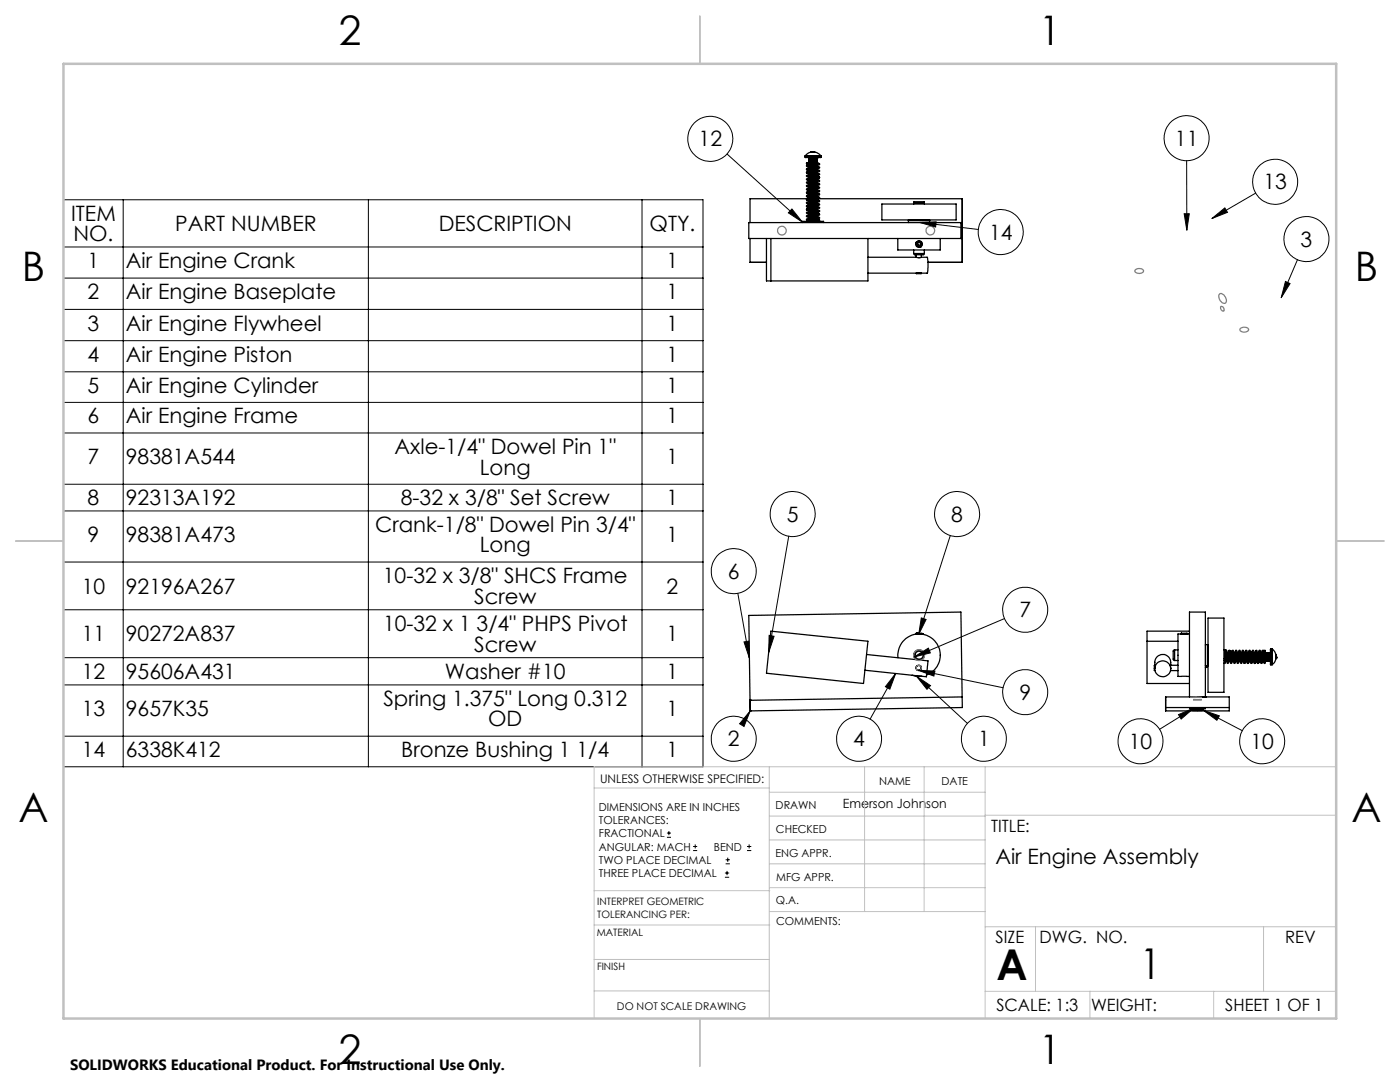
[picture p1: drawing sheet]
<svg xmlns="http://www.w3.org/2000/svg" width="279mm" height="216mm" viewBox="0 0 279 216" stroke-linecap="round" stroke-linejoin="round" font-family="sans-serif">
<g fill="none" stroke="#000" stroke-width=".25">
<path d="M160.7 31.1v.1M160.7 31.4h3.1M160.7 31.2h3.1M160.7 31.1h3.1M160.7 31.2v.2M161 32.5h2l.1 .1-.1 .1h-2zM161 39.7h-11.3v4.7M161.1 39.3h.4M161.1 38.6l.5 .1M161.1 33.6l-.2 .2 .6 .2M161.1 34.3l-.2 .1 .1 .2 .6 .1M161.5 39.9l.1 .1"/>
<path d="M161.5 39.3l.1 .1M161.5 38.8l.1 .1M161.5 38.6l.1 .1M161.5 38l.1 .1M161.5 37.5h.1M161.5 37.2l.1 .1M161.5 36.7l.1 .1M161.5 35.9l.1 .1M161.5 35.4l.1 .1M161.5 34.6l.1 .1M161.5 34l.1 .1M161.5 33.3l.1 .1"/>
<path d="M161.5 32.7l.1 .1M161.5 32.5h.1M161.5 32.2l.1 .1M161.5 31.9l.1 .1M161.5 31.7h.1M161.5 38.2h.1M161.5 33.5h.1M161.5 31.6v.1M161.5 31.9h.1M161.5 32.2h.1M161.5 32.4v.1M161.5 33.2v.1"/>
<path d="M161.5 34h.1M161.5 34.5v.1M161.5 34.8v.1M161.5 35.3v.1M161.5 35.9h.1M161.5 36.1v.1M161.5 36.7h.1M161.5 37.2h.1M161.5 38h.1M161.5 38.5v.1M161.5 38.8h.1M161.5 39.3h.1"/>
<path d="M161.5 39.8v.1M161.5 36.2h.1M161.5 34.9h.1M161.5 31.4v.2M161.5 35.1l.1 .1M161.5 33.8l.1 .1M161.5 38.5h.1M161.5 31.6h.1M161.5 35.8v.1M161.5 36.5h.1M161.5 37.1v.1M161.6 34.5h-.1"/>
<path d="M161.6 34.2h.1M161.6 39.2h.1M161.6 37.8v.1M161.6 31.7v.1M161.6 31.8l-.1 .1M161.6 39.5l-.1 .1M161.6 39.2l-.1 .1M161.6 38.7l-.1 .1M161.6 38.1l-.1 .1M161.6 37.9l-.1 .1M161.6 37.4l-.1 .1M161.6 36.8l-.1 .1"/>
<path d="M161.6 36.5l-.1 .2M161.6 36l-.1 .1M161.6 35.2l-.1 .1M161.6 34.7l-.1 .1M161.6 33.9l-.1 .1M161.6 33.4l-.1 .1M161.6 33.1l-.1 .1M161.6 32.8l-.1 .1M161.6 32.3l-.1 .1M161.6 32.1l-.1 .1M161.6 40h.1M161.6 39.4v.1"/>
<path d="M161.6 37.9h.1M161.6 37.3v.1M161.6 36.8h.1M161.6 35.2h.1M161.6 34.7h.1M161.6 34.1v.1M161.6 32v.1M161.6 35.5l-.1 .1M161.6 32.8h.1M161.6 33.9h.1M161.6 35.5h.1M161.6 38.1h.1"/>
<path d="M162 30.3l-.3 .1 .5-.1M162 30.3h.1M162 30.3v.1M162 30.3a1.82 1.82 0 0 0-1.3 .8M162.2 30.3l.3 .1M162.2 30.3h.1M162.3 30.3h.1M162.4 30.3h.1M162.4 30.3v.1M162.5 30.3h.1M162.5 30.3v.1M162.5 30.3l.6 .2 .7 .6"/>
<path d="M162.5 30.3l.2 .1h-.2M162.7 32.7l-1.1 .1M162.8 31.9l-1.2 .1M162.8 31.9h.1M162.9 37.2l.5 .1a.16 .16 0 0 1 .2 .1 .16 .16 0 0 1-.2 .2l-2.2 .3M162.9 35.9l.6 .1M162.9 38.6l.7 .1a.38 .38 0 0 1-.6 .3l-1.9 .3M162.9 39.9l.2 .1M162.9 39.3l.1 .1M162.9 39.1l.2 .1M162.9 38.6h.2M162.9 38l.1 .1"/>
<path d="M162.9 37.7l.2 .2M162.9 37.2l.2 .1M162.9 36.7l.1 .1M162.9 36.4l.2 .1M162.9 35.9l.2 .1M162.9 35.1l.2 .1M162.9 34.6l.2 .1M162.9 33.8l.2 .1M162.9 33.3h.2M162.9 33l.2 .1M162.9 32.2l.2 .1M162.9 31.9l.2 .1"/>
<path d="M162.9 39.8v.1M162.9 39.3h.1M162.9 37.7h.1M162.9 37.2h.1M162.9 36.7h.1M162.9 35.1h.1M162.9 34.5v.1M162.9 34h.1M162.9 32.4v.1M162.9 31.9h.1M162.9 39.9l-1.3 .1M162.9 39.3l-1.3 .2"/>
<path d="M162.9 39.1l-1.3 .1M162.9 38.6l-1.3 .1M162.9 38l-1.3 .1M162.9 37.7l-1.3 .2M162.9 37.2l-1.3 .2M162.9 36.7l-1.3 .1M162.9 36.4l-1.3 .1M162.9 35.9l-1.3 .1M162.9 35.4l-1.3 .1M162.9 35.1l-1.3 .1M162.9 34.6l-1.3 .1M162.9 34l-1.3 .2"/>
<path d="M162.9 33.8l-1.3 .1M162.9 33.3l-1.3 .1M162.9 32.2l-1.3 .1M162.9 31.9l-1.3 .2M162.9 39.8l-1.3 .2M162.9 39.3l-1.3 .1M162.9 38.5l-1.3 .2M162.9 37.2l-1.3 .1M162.9 35.3l-1.3 .2M162.9 34.5l-1.3 .2M162.9 34l-1.3 .1M162.9 33.2l-1.3 .2"/>
<path d="M162.9 32.4l-.3 .1M162.9 35.4h.1M162.9 34v.1M162.9 32.7h.1M162.9 32.2h.1M162.9 33.2v.1M162.9 33.8h.1M162.9 35.3v.1M162.9 35.9h.1M162.9 36.4h.1M162.9 38h.1M162.9 38.5v.1"/>
<path d="M162.9 39.1h.1M162.9 34.5l.7 .2a.66 .66 0 0 1-.9 .3l-1.5 .2M162.9 39v.1M162.9 33.2l.6 .1a.28 .28 0 0 1 0 .3 .28 .28 0 0 1-.4 .1l-2 .2M162.9 39.9a.4 .4 0 0 1 .6 .3l-2.4 .3M162.9 35.7h.2M162.9 34.3l.2 .1M162.9 31.7l.2 .1M162.9 31.7l-1.3 .1M163 39.7h29.1v12.7h-6.9M163 37h.1M163 36.3l-.1 .1"/>
<path d="M163 31.6l-1.4 .1M163 38.3l.1 .1M163 31.6l-.1 .1M163.1 37.9l.4 .1 .1 .1-.2 .1M163.1 36.5l.5 .3a4.7 4.7 0 0 1-2.4 .4M163.1 33.9h.3l.2 .2-.2 .2-2.3 .2M163.1 32.5l.3 .1a.16 .16 0 0 1 .2 .1 .16 .16 0 0 1-.2 .2l-2.3 .3M163.1 35.2l.4 .1M163.1 39.2l.3 .1 .1 .2-2.4 .4 .5 .1M163.1 32.6h.1M163.1 31.5h.1M163.1 39.7l-.2 .1"/>
<path d="M163.1 39.2l-.2 .1M163.1 38.7l-.2 .1M163.1 38.4l-.2 .1M163.1 37.9l-.2 .1M163.1 37.4h-.2M163.1 37.1l-.2 .1M163.1 36.5l-.2 .2M163.1 35.8l-.2 .1M163.1 35.2l-.2 .1M163.1 35l-.2 .1M163.1 34.4l-.2 .1M163.1 33.9l-.2 .1"/>
<path d="M163.1 33.6l-.2 .2M163.1 33.1l-.2 .1M163.1 32.3l-.2 .1M163.1 32.1l-.2 .1M163.1 31.8l-.3 .1M163.1 31.5l-1.6 .1M163.1 31.8l-1.6 .1M163.1 32l-1.6 .2M163.1 32.3l-1.6 .1M163.1 33.1l-1.6 .1M163.1 33.3l-1.6 .2M163.1 33.9l-1.6 .1"/>
<path d="M163.1 34.4l-1.6 .1M163.1 34.7l-1.6 .1M163.1 35.2l-1.6 .1M163.1 35.7l-1.6 .2M163.1 36l-1.6 .1M163.1 36.5l-1.6 .2M163.1 37l-1.6 .2M163.1 37.3l-1.6 .2M163.1 37.9l-1.6 .1M163.1 38.4l-1.6 .1M163.1 38.6l-1.6 .2M163.1 39.2l-1.6 .1"/>
<path d="M163.1 40l-1.6 .1M163.1 39.7l-1.6 .2M163.1 38.7l-1.6 .1M163.1 38.4l-1.6 .2M163.1 37.4l-1.6 .1M163.1 37.1l-1.6 .1M163.1 36l-1.6 .2M163.1 35.8l-1.6 .1M163.1 35.2l-1.6 .2M163.1 35h.1M163.1 34.7l-1.6 .2M163.1 34.4l-1.6 .2"/>
<path d="M163.1 33.1l-1.6 .2M163.1 32.3l-1.6 .2M163.1 32.1l-1.6 .1M163.1 31.5l-1.6 .2M163.1 36l-.1 .1M163.1 34.7h-.1M163.1 31.5l-.1 .1M163.1 31.4v.1M163.1 31.8h.1M163.1 32v.1M163.1 32.3h.1M163.1 33.1h.1"/>
<path d="M163.1 33.3v.1M163.1 33.9h.1M163.1 34.4h.1M163.1 34.7h.1M163.1 35.2h.1M163.1 35.7v.1M163.1 36h.1M163.1 36.5h.1M163.1 37v.1M163.1 37.3v.1M163.1 37.9h.1M163.1 38.4h.1"/>
<path d="M163.1 38.6v.1M163.1 39.2h.1M163.1 39.7h.1M163.1 40h.1M163.3 38l-2.2 .3-.2 .2 .3 .1M163.3 34.7l-1.8 .2a.33 .33 0 0 0-.4-.1 .33 .33 0 0 0-.2 .3l.6 .2M163.3 34l-2.2 .3M163.3 37.4l-2.3 .2v.3l.5 .1M163.3 38.7l-2.2 .2-.2 .3 .2 .1M163.3 39.4l-2.2 .2-.2 .1 .2 .2M163.4 35.3h.1M163.4 32.7l-1.9 .2a.37 .37 0 0 0-.6 .3l.7 .1"/>
<path d="M163.4 33.3l-2.4 .3M163.4 36.7l-2.2 .2a.17 .17 0 0 0-.2 .1 .17 .17 0 0 0 0 .3l.6 .1M163.4 36l-2.4 .3v.2l.5 .2M163.4 35.3l-1.9 .3a.41 .41 0 0 0-.6 .2l.7 .2M163.4 36l.2 .1-.1 .2-2.4 .2M163.4 35.3l.2 .2-.2 .1M163.4 35.6l-2.3 .3M163.5 38.2l-2.4 .4M163.8 31.1v.1M163.8 31.2v.2M149.7 47.6v4.8h3.3M153 47.6v8.5h20.2v-8.5"/>
<path d="M153.8 47.6v8.5M160.1 44.4v-.2h4.3v.2M161 41.9l.5 .1M161 41.2l.6 .1M161.1 41l-.2 .1 .2 .2M161.1 41.2h.1M161.1 41.9h.1M161.2 41.6l-.3 .1 .2 .2M161.5 43.9h2l.1 .1-.1 .1h-2zM161.5 43.9h.1M161.5 43.3l.1 .1M161.5 42.8l.1 .1"/>
<path d="M161.5 42.5l.1 .1M161.5 42.3h.1M161.5 42l.1 .1M161.5 41.5l.1 .1M161.5 40.7l.1 .1M161.5 40.1l.1 .2M161.5 40.9h.1M161.5 42.2h.1M161.5 44.1h.1M161.5 43.6h.1M161.5 42.5h.1M161.5 44.1v.1"/>
<path d="M161.5 40.1h.1M161.5 40.6v.1M161.5 41.4v.1M161.5 41.9v.1M161.5 42.2v.1M161.5 42.8h.1M161.5 43.3h.1M161.5 43.5v.1M161.6 40.5h.1M161.6 43.4l-.1 .1M161.6 42.9l-.1 .1M161.6 42.7l-.1 .1"/>
<path d="M161.6 42.1l-.1 .1M161.6 41.8l-.1 .1M161.6 41.6l-.1 .1M161.6 41.3l-.1 .1M161.6 40.8l-.1 .1M161.6 40.5l-.1 .1M161.6 40l-.1 .1M161.6 42.6v.1M161.6 42.1h.1M161.6 40.7v.1M161.6 41.8h.1M161.6 43.4h.1"/>
<path d="M162.2 43.8l.9-.1-.2 .1M162.3 44.2h.7M162.9 43.3l.2 .1M162.9 43l.2 .1M162.9 42.5l.2 .1M162.9 42l.2 .1M162.9 41.2l.2 .1M162.9 40.7h.2M162.9 40.4l.2 .1M162.9 43l-1.4 .3M162.9 42.5h.1M162.9 41.9v.1"/>
<path d="M162.9 43.3l-1.3 .1M162.9 42.5l-1.3 .2M162.9 42l-1.3 .1M162.9 41.2l-1.3 .1M162.9 40.7l-1.3 .1M162.9 40.4l-1.3 .1M162.9 44.1l-1 .1M162.9 43.8l-.3 .1M162.9 42.8l-1.3 .1M162.9 42.5l-1.3 .1M162.9 41.9l-1.3 .2M162.9 40.6l-1.3 .1"/>
<path d="M162.9 43.9h.1M162.9 40.6v.1M162.9 41.2h.1M162.9 42.8h.1M162.9 43.3h.1M162.9 43.8v.1M162.9 43.3h.2a.32 .32 0 0 1 .3-.1 .32 .32 0 0 1 .1 .4l-2.4 .3M163 42.6l.5 .1M163 41.9l.5 .1M163 41.2l.5 .1 .1 .2-.3 .2-2.2 .2M163 40.6a.35 .35 0 0 1 .4-.1 .35 .35 0 0 1 .1 .4l-2.4 .3M163.1 42.3h.1"/>
<path d="M163.1 41.8h-1.5M163.1 41h.1M163.1 43.2l-.2 .1M163.1 42.9l-.2 .1M163.1 42.7l-.2 .1M163.1 42.4l-.2 .1M163.1 41.8l-.2 .1M163.1 41.3l-1.5 .3M163.1 41.1l-.2 .1M163.1 40.5l-.2 .1M163.1 40.3l-.2 .1M163.1 40l-.2 .1"/>
<path d="M163.1 41.1l-1.6 .1 .1 .1M163.1 40.5l-1.6 .1M163.1 41.3l-1.6 .1M163.1 41.8l-1.6 .1M163.1 42.6l-1.6 .2M163.1 43.1l-1.6 .2M163.1 43.4l-1.6 .1M163.1 43.2l-1.6 .1M163.1 42.7l-1.6 .1M163.1 42.4h.1M163.1 41.8l-1.6 .2M163.1 41.3l-1.6 .2"/>
<path d="M163.1 40.5l-1.6 .2M163.1 40.5h.1M163.1 41v.1M163.1 41.3h.1M163.1 41.8h.1M163.1 42.3v.1M163.1 42.6v.1M163.1 43.1v.1M163.1 43.4h.1M163.3 41.4l-2.2 .2M163.4 43.4l-2.4 .3a.27 .27 0 0 0 .1 .3 .27 .27 0 0 0 .3 0M163.4 42.1h.1"/>
<path d="M163.4 40l-1.7 .2a.58 .58 0 0 0-.8 .3l.6 .2M163.4 40.7l-2.3 .3M163.4 42.7l-2.3 .3-.2 .1 .1 .2 .6 .1M163.4 42l-2.1 .3-.4 .1 .2 .2 .4 .1M163.4 42.7l.2 .2-.3 .1-2.2 .2M163.4 42l.1 .2-.3 .1-2.1 .2M173.2 51.3l10.7 .1M173.2 54.5h9.6M176 40.7h14.8v3.2h-14.8zM179.2 47.6v2.3h8.4v-2.3M181.3 44.4h4.2M181.3 43.9h4.2"/>
<path d="M181.3 43.9v.5M181.3 44.4h.1M181.3 43.9h.1M182.4 50.6l.2 .2M182.4 40.5h2.1M182.4 40.5a.72 .72 0 0 1 .9-.2h1.1l.1 .2M182.4 50.6h2.1M182.4 40.5v.2M182.4 49.9v.7M182.6 50.8h.1M182.8 48.3a.68 .68 0 0 0 .5 1.1M182.8 50.8v.5"/>
<path d="M182.8 54.5l.1 .1h.9l.1-.1M182.8 48.7l.4 .5h.4M182.8 48.7a.55 .55 0 0 1 .5-.6 .55 .55 0 0 1 .6 .5 .55 .55 0 0 1-.3 .6M182.8 48.7a.63 .63 0 0 1 1-.5 .63 .63 0 0 1 0 1M182.8 54.5h1.1M183.1 54.5h.6M183.1 48.8l.2 .2M183.1 48.8h.1M183.1 48.8l.1 .1M183.1 48.6l.1 .3M183.1 48.6v.2M183.1 48.4h.1"/>
<path d="M183.1 48.4v.4M183.1 48.4v.2M183.2 48.9l.1 .1M183.2 48.1l-.2 .2M183.3 48.4a.32 .32 0 0 1 .4 .3 .32 .32 0 0 1-.5 .2M183.3 48.4l-.2 .2M183.3 48.4h-.2M183.4 49.4h.1M183.5 48.3l.3 .2M183.5 48.3l-.4 .1M183.5 48.3l-.2 .1M183.6 49.2l-.3 .2"/>
<path d="M183.7 48.9l-.4 .1M183.8 48.5l-.1 .4M183.8 49.2l-.5 .2M183.8 49.2l-.4 .2M183.9 51.3h1.1l.2 1.1-.1 2.1h-1.2M183.9 50.8v.5M184.5 50.6v.1a2.24 2.24 0 0 1-1.7 .1h-.2M184.5 40.5v.2M184.5 49.9v.7M185.5 43.9h.1M185.5 43.9v.5M185.5 44.4h.1"/>
<path d="M191.8 44.4v3.2M192 44.4h-42.6v3.2h42.6M149.4 122.8l42.4-.7 .3 19.1-42.4 .7zM149.7 139.7h.1M153.8 125.9l19.4 2.1-.9 8.4-19.3-2.1zM172.9 130.6l12.3 1.3-.1 .7-.2 2.4-12.3-1.3M179.2 131.2a4.2 4.2 0 0 1 3.4-4.6 4.2 4.2 0 0 1 4.9 3 4.2 4.2 0 0 1-2.6 5.1M182 134.7l.9 .2h1.1M182.7 126.5h.1M182.7 126.5v.1M182.8 126.4h.2M182.8 131.6a1.06 1.06 0 0 1-.1-1.6 1.06 1.06 0 0 1 1.6 .2 1.06 1.06 0 0 1-.5 1.5"/>
<path d="M182.9 126.4l-.2 .1M182.9 126.4h.1M183 126.4h.3M183.1 132.8l-.3 .5 .2 .3M183.3 126.5h.5M183.3 126.5h-.6M183.3 126.4h.3M183.6 126.4h.5M183.6 126.4l-.3 .1M183.7 132.9a.53 .53 0 0 1-.2 .9 .53 .53 0 0 1-.7-.7 .53 .53 0 0 1 .9-.2l.2 .6M183.8 126.5h-1.1M184 126.4l-.1 .1"/>
<path d="M184 126.4l-.2 .1M184.1 126.4h.1M192 139.1l-42.3 .6M228.9 128h6.2M230.5 132.8a1.66 1.66 0 0 1 1.6-2.2 1.66 1.66 0 0 1 1.5 2.2M230.5 132.8v.1M230.5 132.8h-.1v1h.1M230.5 132.8v.7M232.6 139.1h12.7v2.8h-12.7zM233.5 132.8h.1M233.5 132.8l.1 .7M233.5 132.8h1.6"/>
<path d="M233.6 133.8h1.5M234.4 129.7h-.1a2.29 2.29 0 0 0-.2 1.7l.1 .3 .2 .1M234.4 129.7v2.1M234.4 129.7h.7M234.4 131.8h.7M235.6 126.5h.1M235.6 126.5h.2M235.7 126.5h-.6v8.5h2.3M235.8 126.4l-.2 .1M235.8 126.4h1.1M235.8 126.5h1.6M235.8 126.4h-.1"/>
<path d="M236.8 126.5h-.2M236.8 126.5h-.7M236.9 126.5h.1M236.9 126.4l-1.1 .1M236.9 126.4l-.1 .1M237.4 139.1v-17h3.2v17M237.4 125.9h-8.5v10.5h8.5M240.6 139.1h.1M240.6 132.8v.1M240.6 128.6v4.3M240.6 128.6v.1M240.6 128.6h.5"/>
<path d="M240.6 132.9h.5M240.8 132.9v.3h-.2M241.1 128.6v4.3M241.1 128.6v.1M241.1 123.3h3.2v14.8h-3.2zM241.1 132.8v.1M244.3 129.7h.2M244.3 131.8h.2M244.4 131.8l.1 .4M244.5 131.8v.1M244.5 132.3h-.2M244.5 129.7v2.1"/>
<path d="M244.5 131.9h.1M244.5 129.7l.2 .1M244.6 131.8l-.1 .5M244.6 131.8l-.1 .1M244.7 131.1l.1 .8a.27 .27 0 0 0 0 .3 .27 .27 0 0 0 .3 .1l.2-.5M244.7 129.8l.2 .3 .2 2.1M244.7 131.7l.1 .2M244.7 130.6l.1 1.3M244.7 129.8v1.9M244.7 131.7l-.2 .1M244.8 131.9h.1M244.9 130.2h.1"/>
<path d="M245 130.3l.1 1.6 .1-.2M245 130.2l.1 .3 .1 1.2M245 130.5l.2 1.2M245.2 130.3l-.1 .2M245.2 131.7h.1M245.2 129.9l.2-.1 .1 .1M245.2 130.2l.2 .4 .1 1.1M245.2 131.7l.1 .2M245.2 130.3l.2 1.6M245.2 130.2l.1 1.7M245.3 129.9l.2 1.9a.38 .38 0 0 0 .3 .6l.1-.6M245.3 129.9l-.2 .5"/>
<path d="M245.3 129.9h.1M245.3 130.5l.2 1.2M245.3 131.9h.1M245.5 131.7l-.1 .2M245.5 131.7l.1 .2M245.5 131.7h.1M245.5 129.9l.3 2.3M245.6 130.4l.1 1.3M245.6 130.5l.1 1.2M245.7 130.3l-.1 .2M245.7 130.3l.2 1.6M245.7 130.2h.1"/>
<path d="M245.7 131.7h.1M245.7 130.2l.2 .2M245.7 131.7l.2 .2M245.8 130.4l.1-.5 .1 .2a4.1 4.1 0 0 0 .4 2.3l.2-.6M245.9 131.9h.1M245.9 130.4h.1M245.9 129.9l.2-.1 .1 .2 .3 2.2M245.9 130.4l.1 1.3M246 130.3l-.1 .2 .1 1.2M246 131.7l-.1 .2M246 131.7l.1 .2M246 131.7h.1"/>
<path d="M246 130.3l.1 1.6M246.1 131.9h.1M246.2 130.2h.1M246.3 130.2l.2 .4v1.1M246.3 130.3h.1M246.5 130.4v-.2a.27 .27 0 0 1 0-.3 .27 .27 0 0 1 .3-.1l.3 2.4M246.5 130.3l-.1 .2 .1 1.2M246.5 131.7l-.1 .2M246.5 131.7l.1 .2M246.5 131.7h.1M246.6 130.2l.1 .2M246.6 130.3l.1 1.6"/>
<path d="M246.6 130.2v1.7M246.6 130l.2 2.1 .2 .3 .2-.1 .1-.5M246.6 130.5l.2 1.2M246.6 131.9h.1M246.8 131.7l-.1 .2M246.8 131.7l.1 .2M247 130.3l-.1 .2M247.1 131.7l.1 .2M247.1 130.3l.1 1.6M247.1 130.2h.1M247.1 130.2l.1 .2M247.2 130.4a.41 .41 0 0 1 .2-.6l.4 2.4"/>
<path d="M247.2 130.4h.1M247.2 131.9h.1M247.2 130.4l.1 1.3M247.3 130l.2 1.7a.45 .45 0 0 0 .3 .7l.1-.6M247.3 131.7l-.1 .2M247.3 130.3l-.1 .2 .1 1.2M247.3 130.3l.1 1.6M247.3 130.2h.1M247.3 131.7h.1M247.3 131.7l.1 .2M247.5 131.8l-.1 .1M247.6 130.2h.1"/>
<path d="M247.6 130.2l.2 .3 .1 1.2M247.6 130.3h.1M247.7 130.5l.1 1.2M247.8 130.4l.1-.6h.2l.4 2.4 .1-.5M247.8 131.7v.1M247.8 130.3l-.1 .2M247.8 131.7h.1M247.9 130.2l.1 .4 .1 1.1M247.9 131.7l.1 .2M247.9 130.3l.1 1.6M247.9 130.2l.1 1.7M248 130l.2 2.1 .1 .3 .3-.2"/>
<path d="M248 130.5l.1 1.2M248 131.9h.1M248.1 131.7l-.1 .2M248.1 131.7h.1M248.4 130.3l.1 1.6M248.4 130.3l-.2 .1 .2 1.3M248.4 130.2h.1M248.4 130.2l.1 .2M248.4 131.7l.1 .2M248.5 130.4v-.5l.2-.1a.57 .57 0 0 1 .3 .7l.2 1.7M248.5 131.9h.1M248.5 130.4h.1"/>
<path d="M248.5 130.4l.1 1.3M248.6 130.3l-.1 .2 .1 1.2M248.6 130l.2 2.1 .2 .3 .2-.2M248.6 131.7l-.1 .2M248.6 131.7l.1 .2M248.6 131.7h.1M248.7 130.3l.1 1.6M248.7 130.2v1.7M248.7 130.2v.1M248.7 131.9h.1M248.8 131.8v.1M248.9 130.2l.2 .4 .1 1.1"/>
<path d="M249.1 130.3l-.1 .2 .2 1.2M249.2 130.2v-.3a.16 .16 0 0 1 .2-.2 .16 .16 0 0 1 .2 .2l.2 2.3M249.2 131.7l-.1 .1M249.2 131.7l.1 .2M249.2 131.7h.1M249.2 130.3l.1 1.6M249.2 130.2h.1M249.2 130.2l.1 .3 .1 1.2M249.3 131.8l-.1 .5M249.3 130.5l.1 1.2M249.3 131.9h.1M249.3 130l.2 1.8a.4 .4 0 0 0 .3 .6l.1-.2"/>
<path d="M249.4 131.7l-.1 .2M249.4 131.7h.1M249.4 131.7l.1 .1M249.7 130.3l-.1 .1M249.7 130.3l.1 1.6M249.7 130.2h.1M249.7 130.2l.1 .2M249.7 131.8l.1 .1M249.8 130.4v-.1a.38 .38 0 0 1 .3-.5l.4 2.4M249.8 130.4h.1M249.8 131.9h.1M249.8 130.4l.2 1.3"/>
<path d="M249.9 131.7l-.1 .6M249.9 130l.3 2.2 .2 .2 .1-.1M249.9 131.7l-.1 .2M249.9 130.3l-.1 .2 .1 1.2M249.9 130.3l.2 1.6M249.9 130.2h.1M249.9 131.7h.1M250 131.7l.1 .2M250 130.3l.1 1.6M250 130.2v.1M250.1 131.9h.1M250.2 131.8l-.1 .1"/>
<path d="M250.3 130.3l.1 .2 .1 1.2M250.3 130.5l.2 1.2M250.5 131.7l-.1 .1M250.5 130.3l-.1 .2M250.5 131.7h.1M250.5 130.2l.2-.4a4.1 4.1 0 0 1 .4 2.2l.1 .2M250.5 130.2l.2 .4 .1 1.1M250.5 131.7l.1 .2M250.5 130.3l.1 1.6M250.5 130.2l.1 1.7M250.6 131.9l-.1 .4M250.6 130.5l.2 1.2"/>
<path d="M250.6 131.9h.1M250.6 130l.3 2.3M250.8 131.7l-.2 .2M250.8 131.7v.1M250.8 131.7h.1M250.9 132.2l.1 .2 .2-.2M251 130.3v.1M251 130.2l.1 .2M251 130.3l.2 1.6M251 130.2l.1 1.7M251.1 131.8v.1M251.1 132.2h.1"/>
<path d="M251.1 131.9h.1M251.1 130.4h.1M251.2 130.4l.1 1.3M251.2 130.3l-.1 .2 .2 1.2M251.3 131.7l-.1 .6M251.3 131.7l-.1 .2M251.3 131.7l.1 .2M251.3 131.7h.1M251.3 130l.1 1.2a1.16 1.16 0 0 0 .3 1.2l.2-.2-.4-2.4-.3 .1-.1 .5M251.3 130.3l.1 1.6M251.3 130.2l.1 1.7M251.3 130.2l.1 .2"/>
<path d="M251.4 131.9h.1M251.5 131.8l-.1 .1M251.6 130.4a.7 .7 0 0 1 .2 .8v.5M251.8 130.3l-.1 .2 .1 1.2M251.8 132.2h.1M251.8 131.7l.1 .2M251.8 131.7h.1M251.8 131.7l-.1 .1M251.8 130.2l.2 .3 .1 1.2M251.8 130.3l.2 1.6M251.8 130.2l.1 1.7M251.9 129.9l.2-.1 .2 .3"/>
<path d="M251.9 130.5l.2 1.2M251.9 131.9h.1M252 129.9l-.2 .3M252 129.9l.2 2.2 .2 .3 .1-.1v-.5M252 131.9l-.2 .4M252 129.9h.1M252 130.4v.1M252.1 131.7l-.1 .2M252.1 131.7h.1M252.1 131.7l.1 .1M252.2 131.9h.1M252.3 130.1v-.3h.2v.6"/>
<path d="M252.3 130.1l.2 2.1M252.3 130.3v.1M252.3 130.3l.1 1.6M252.3 130.2h.1M252.4 130.2l.1 .2M252.4 130.3l.1 1.6M252.4 130.5l.2 1.2M252.4 131.9h.1M252.4 131.8v.1M252.5 130.4l.1 1.3M252.6 131.7l-.1 .2M252.6 130.3l-.1 .2"/>
<path d="M252.6 130.3l.1 1.6M252.6 130.2h.1M252.6 131.7h.1M252.6 130.2l.2 .4 .1 1.1M252.6 131.7l.1 .2M252.6 130.3l.2 1.6M252.7 131.9h.1M252.8 130.3l-.1 .2 .2 1.2M252.9 131.7l-.1 .2M252.9 131.7l.1 .2M252.9 131.7h.1M252.9 130.2l.2 .6"/>
<path d="M252.9 130.3l.1 1.6M252.9 130.2l.1 1.7M253 130.5l.1 .8M253 131.9h.1M253.1 130.8l.1 .9-.1-.4M253.1 130.8v.5M253.1 131.7l-.1 .2M253.1 130.3l-.1 .2M253.2 130.2v.2M253.2 131.7l.1 .2M253.2 130.3l.1 1.6M253.2 130.2l.1 1.7"/>
<path d="M253.2 130.4l.1 1.4M253.3 131.9h.1M253.3 130.4l.2 1.4M253.3 131.8v.1M253.3 130.3l-.1 .1M253.3 131.8l.2 .1M253.4 130.3l.1 1.6M253.4 130.2l.1 1.7M253.5 131.9h.1M253.5 130.2l-.1 .1M253.6 129.5v3.1M253.6 129.5h.3"/>
<path d="M253.6 132.6h.3M253.9 129.5h.1M253.9 129.5v3.1M253.9 132.6h.1M253.9 129.5a1.82 1.82 0 0 1 .8 1.3M254.6 131.3v.2v-.2M254.6 130.8h.1M254.6 130.8v-.2v.7M254.7 131.3h.1M254.6 131.2v.1M254.6 131.2h.1M254.7 131.3a1.82 1.82 0 0 1-.8 1.3"/>
<path d="M254.7 131.1l-.1 .1M254.7 131.1h.1M254.7 131.3h-.1M149.7 141.9h.1M232.6 141.2h12.7M237.4 141.7h3.2zM237.4 141.3h3.2zM237.8 141.7h2.4zM237.8 141.7h.1M237.8 141.3h.1M237.8 141.3h2.4zM238.5 141.3h-.3h1.5h-.4"/>
<path d="M238.5 141.3h.8M238.5 141.3h.1M238.6 141.7h-.4h1.2M238.6 141.7h.8M238.6 141.7h.1M239.3 141.3h.1M239.4 141.7h.3zM239.4 141.7h.1M240.2 141.7h.1M240.2 141.3h.1"/>
<circle cx="183.4" cy="133.3" r=".49"/>
<circle cx="183.4" cy="130.7" r=".8"/>
<circle cx="232.1" cy="133.5" r="1.58"/>
<circle cx="252.4" cy="130.1" r=".12"/>
</g>
<g fill="none" stroke="#000" stroke-width=".2">
<path d="M12.7 39.9h127.6v113.1h-127.6zM24.6 39.9v113.1M73.5 39.9v113.1M128.1 39.9v113.1M145.1 30.7l15 13.6M236.8 32.1l.1 13.8M250.6 38.5l-8.7 5.1M12.7 49.3h127.6M12.7 55.5h127.6M158 41.7l2.1 2.6-2.8-1.8zM183.5 44.4l3.3-.1-.1 1zM183.5 44.4l11.8 1.4"/>
<path d="M236.3 42.7h1l-.4 3.2zM241.9 43.6l2.5-2.1 .6 .9zM256.5 56.2l1 .4-1.8 2.8zM258.9 51.8l-3.2 7.6M12.7 61.7h127.6M12.7 68h127.6M12.7 74.2h127.6M12.7 80.3h127.6M12.7 86.4h127.6M12.7 96.6h127.6M12.7 102h127.6M12.7 112.1h127.6"/>
<path d="M147.2 118.4l2.3 12.9M157.4 107l-4 23.1M189.7 106.9l-6.4 19.7M12.7 121.7h127.6M12.7 131.2h127.6M12.7 136.7h127.6M148.5 128.1l1-.2v3.4zM153.5 126.8l1 .2-1.1 3.1zM178.8 134.4l-1.2 3.1-.9-.5zM178.8 134.4l-5.2 9.1M182.4 131.1l2.9-1.8 .4 1zM182.9 134.9l2.8 1.9-.7 .7z"/>
<path d="M182.9 134.9l10.2 9.5M183.2 133.7l3.4 .2-.2 1zM183.2 133.7l17 3.5M183.9 123.3l.9 .3-1.5 3zM200.4 123.4l-18 7.7M12.7 146.9h127.6M149.7 141.9l-1.2 3.1-.9-.6zM149.7 141.9l-1 1.6M235.2 142.6l3.1-1.3-2.6 2.2zM238.3 141.3l-6.9 4.2M240.2 141.7l3.1 1.1-.4 .9zM240.2 141.7l7.7 4.1"/>
<path d="M133.1 167.1h.8M133.1 166.2h.8M133.5 165.8v.9M138.3 169.7h.8M138.3 168.9h.8M138.7 168.5v.8M144.7 175h.8M144.7 174.2h.8M144.8 172.4h.9M144.8 171.6h.9M145.1 173.8v.8M145.2 171.1v.9"/>
<path d="M149.1 169.7h.8M149.1 168.9h.8M149.5 168.5v.8"/>
<circle cx="141.7" cy="27.7" r="4.5"/>
<circle cx="236.8" cy="27.6" r="4.5"/>
<circle cx="254.5" cy="36.3" r="4.5"/>
<circle cx="199.7" cy="46.3" r="4.5"/>
<circle cx="260.7" cy="47.7" r="4.5"/>
<circle cx="146.4" cy="114" r="4.5"/>
<circle cx="158.2" cy="102.6" r="4.5"/>
<circle cx="191" cy="102.6" r="4.5"/>
<circle cx="204.6" cy="121.7" r="4.5"/>
<circle cx="204.6" cy="138.1" r="4.5"/>
<circle cx="146.4" cy="147.4" r="4.5"/>
<circle cx="171.4" cy="147.4" r="4.5"/>
<circle cx="196.3" cy="147.4" r="4.5"/>
<circle cx="227.6" cy="147.9" r="4.5"/>
<circle cx="251.9" cy="147.9" r="4.5"/>
</g>
<g fill="none" stroke="#808080" stroke-width=".25">
<path d="M226.6 53.9a1.06 1.06 0 0 1 1.6 .2 .97 .97 0 0 1-1.7-.1zM243.4 58.7a1.19 1.19 0 0 1 1.4 1.3 .55 .55 0 0 1-.5 .6 .55 .55 0 0 1-.6-.5l-.5-.8zM243.7 61.1a.55 .55 0 0 1 .5 .4 .55 .55 0 0 1-.1 .6l-.5-.4zM247.5 65.6a1.1 1.1 0 0 1 1.7 .2 1.06 1.06 0 0 1-1.8 0zM238.1 139.6h1.8zM238.1 139.2h1.8z"/>
<circle cx="156" cy="46" r=".87"/>
<circle cx="185.7" cy="46" r=".87"/>
<circle cx="183.3" cy="133.3" r=".51"/>
<circle cx="183.4" cy="130.7" r="1.08"/>
</g>
<g fill="none" stroke="#c0c0c0" stroke-width=".2">
<path d="M118.6 157.2h34.9M153.5 153v50.2M153.5 158.1h43.1M172.5 153v28.9M184.4 153v28.9M196.6 153v50.2M266.7 153h-148.1v50.2M118.6 177.7h35M153.5 167.6h43.1M153.5 162.8h43.1M153.5 172.4h43.1M153.5 177.1h43.1"/>
<path d="M196.6 162.7h70.1M118.6 197.7h34.9M118.6 191.5h34.9M118.6 184.6h35M153.6 181.9h43M196.6 197.8h70.1M196.6 184.9h70.1M206.7 184.9v12.9M217.5 197.8v5.4M242.2 197.8v5.4M252.2 184.9v12.9"/>
</g>
<path d="M139.7 3.2v9.5M3.1 107.9h9.6M266.7 107.9h9.5M139.7 203.2v9.6" fill="none" stroke="#c0c0c0" stroke-width=".25"/>
<path d="M12.7 12.7h254v190.5h-254z" fill="none" stroke="#c0c0c0" stroke-width=".5"/>
<path d="M183.9 123.3l.9 .3-1.5 3zM182.4 131.1l2.9-1.8 .4 1zM183.2 133.7l3.4 .2-.2 1zM182.9 134.9l2.8 1.9-.7 .7zM178.8 134.4l-1.2 3.1-.9-.5zM149.7 141.9l-1.2 3.1-.9-.6zM148.5 128.1l1-.2v3.4zM153.5 126.8l1 .2-1.1 3.1zM183.5 44.4l3.3-.1-.1 1zM158 41.7l2.1 2.6-2.8-1.8zM235.2 142.6l3.1-1.3-2.6 2.2zM240.2 141.7l3.1 1.1-.4 .9zM241.9 43.6l2.5-2.1 .6 .9zM236.3 42.7h1l-.4 3.2zM256.5 56.2l1 .4-1.8 2.8z" fill="#000"/>
<g font-size="8.5">
<text x="198.9" y="195.5">A</text>
<text x="227.5" y="195.4">1</text>
</g>
<g font-size="8.1">
<text x="67.6" y="8.9">2</text>
<text x="207.3" y="8.9">1</text>
<text x="4.4" y="56.2">B</text>
<text x="270.4" y="56.2">B</text>
<text x="3.7" y="164.1">A</text>
<text x="269.7" y="164.1">A</text>
<text x="67.6" y="212.4">2</text>
<text x="207.3" y="212.4">1</text>
</g>
<g font-size="4.2">
<text x="139.4" y="29.2">12</text>
<text x="234.5" y="29.1">11</text>
<text x="252.2" y="37.8">13</text>
<text x="14.2" y="44">ITEM</text>
<text x="35" y="46.1">PART NUMBER</text>
<text x="87.6" y="46.1">DESCRIPTION</text>
<text x="129.6" y="46.1">QTY.</text>
<text x="197.4" y="47.8">14</text>
<text x="14.7" y="48.1">NO.</text>
<text x="17.5" y="53.5">1</text>
<text x="25.1" y="53.5">Air Engine Crank</text>
<text x="133" y="53.5">1</text>
<text x="259.6" y="49.2">3</text>
<text x="17.5" y="59.7">2</text>
<text x="25.1" y="59.7">Air Engine Baseplate</text>
<text x="133" y="59.7">1</text>
<text x="17.5" y="66">3</text>
<text x="25.1" y="66">Air Engine Flywheel</text>
<text x="133" y="66">1</text>
<text x="17.5" y="72.2">4</text>
<text x="25.1" y="72.2">Air Engine Piston</text>
<text x="133" y="72.2">1</text>
<text x="17.5" y="78.4">5</text>
<text x="25.1" y="78.4">Air Engine Cylinder</text>
<text x="133" y="78.4">1</text>
<text x="17.5" y="84.5">6</text>
<text x="25.1" y="84.5">Air Engine Frame</text>
<text x="133" y="84.5">1</text>
<text x="17.5" y="92.6">7</text>
<text x="25.1" y="92.6">98381A544</text>
<text x="78.8" y="90.6">Axle-1/4&quot; Dowel Pin 1&quot;</text>
<text x="95.8" y="94.7">Long</text>
<text x="133" y="92.6">1</text>
<text x="17.5" y="100.8">8</text>
<text x="25.1" y="100.8">92313A192</text>
<text x="80" y="100.8">8-32 x 3/8&quot; Set Screw</text>
<text x="133" y="100.8">1</text>
<text x="74.9" y="106.1">Crank-1/8&quot; Dowel Pin 3/4&quot;</text>
<text x="157" y="104.1">5</text>
<text x="189.9" y="104.1">8</text>
<text x="17.5" y="108.2">9</text>
<text x="25.1" y="108.2">98381A473</text>
<text x="95.8" y="110.2">Long</text>
<text x="133" y="108.2">1</text>
<text x="16.3" y="118.4">10</text>
<text x="25.1" y="118.4">92196A267</text>
<text x="76.4" y="116.4">10-32 x 3/8&quot; SHCS Frame</text>
<text x="133" y="118.4">2</text>
<text x="145.3" y="115.5">6</text>
<text x="76.4" y="125.9">10-32 x 1 3/4&quot; PHPS Pivot</text>
<text x="94.6" y="120.5">Screw</text>
<text x="203.4" y="123.2">7</text>
<text x="16.3" y="128">11</text>
<text x="25.1" y="128">90272A837</text>
<text x="94.6" y="130">Screw</text>
<text x="133" y="128">1</text>
<text x="16.3" y="135.5">12</text>
<text x="25.1" y="135.5">95606A431</text>
<text x="88.8" y="135.5">Washer #10</text>
<text x="133" y="135.5">1</text>
<text x="16.3" y="142.9">13</text>
<text x="25.1" y="142.9">9657K35</text>
<text x="76.5" y="140.8">Spring 1.375&quot; Long 0.312</text>
<text x="133" y="142.9">1</text>
<text x="203.4" y="139.6">9</text>
<text x="97.4" y="144.9">OD</text>
<text x="145.3" y="148.9">2</text>
<text x="170.3" y="148.9">4</text>
<text x="195.2" y="148.9">1</text>
<text x="225.3" y="149.4">10</text>
<text x="249.6" y="149.4">10</text>
<text x="16.3" y="151">14</text>
<text x="25.1" y="151">6338K412</text>
<text x="80.1" y="151">Bronze Bushing 1 1/4</text>
<text x="133" y="151">1</text>
<text x="198.6" y="172.3">Air Engine Assembly</text>
</g>
<g font-size="3.4">
<text x="197.8" y="166">TITLE:</text>
<text x="198.7" y="188.1">SIZE</text>
<text x="207.5" y="188.1">DWG. NO.</text>
<text x="256.5" y="188.2">REV</text>
<text x="198.8" y="201.7">SCALE: 1:3</text>
<text x="217.7" y="201.8">WEIGHT:</text>
<text x="244.5" y="201.7">SHEET 1 OF 1</text>
</g>
<text font-size="3" x="14" y="213.5">SOLIDWORKS Educational Product. For Instructional Use Only.</text>
<text font-size="2.5" x="168.2" y="161.3">Emerson Johnson</text>
<text font-size="2.4" x="119.8" y="156.2">UNLESS OTHERWISE SPECIFIED:</text>
<g font-size="2.2">
<text x="119.5" y="161.8">DIMENSIONS ARE IN INCHES</text>
<text x="154.8" y="161.4">DRAWN</text>
<text x="175.4" y="156.6">NAME</text>
<text x="187.9" y="156.7">DATE</text>
<text x="119.5" y="164.4">TOLERANCES:</text>
<text x="119.5" y="167.1">FRACTIONAL</text>
<text x="154.9" y="166.3">CHECKED</text>
<text x="119.5" y="169.7">ANGULAR: MACH</text>
<text x="119.5" y="172.4">TWO PLACE DECIMAL</text>
<text x="142.5" y="169.7">BEND</text>
<text x="154.8" y="170.9">ENG APPR.</text>
<text x="119.5" y="175">THREE PLACE DECIMAL</text>
<text x="154.9" y="175.7">MFG APPR.</text>
<text x="154.9" y="180.4">Q.A.</text>
<text x="154.9" y="184.6">COMMENTS:</text>
</g>
<text font-size="2.1" x="123.1" y="201.6">DO NOT SCALE DRAWING</text>
<g font-size="2">
<text x="119.2" y="180.6">INTERPRET GEOMETRIC</text>
<text x="119.2" y="183.1">TOLERANCING PER:</text>
<text x="119.1" y="186.7">MATERIAL</text>
<text x="119.1" y="193.5">FINISH</text>
</g>
</svg>
